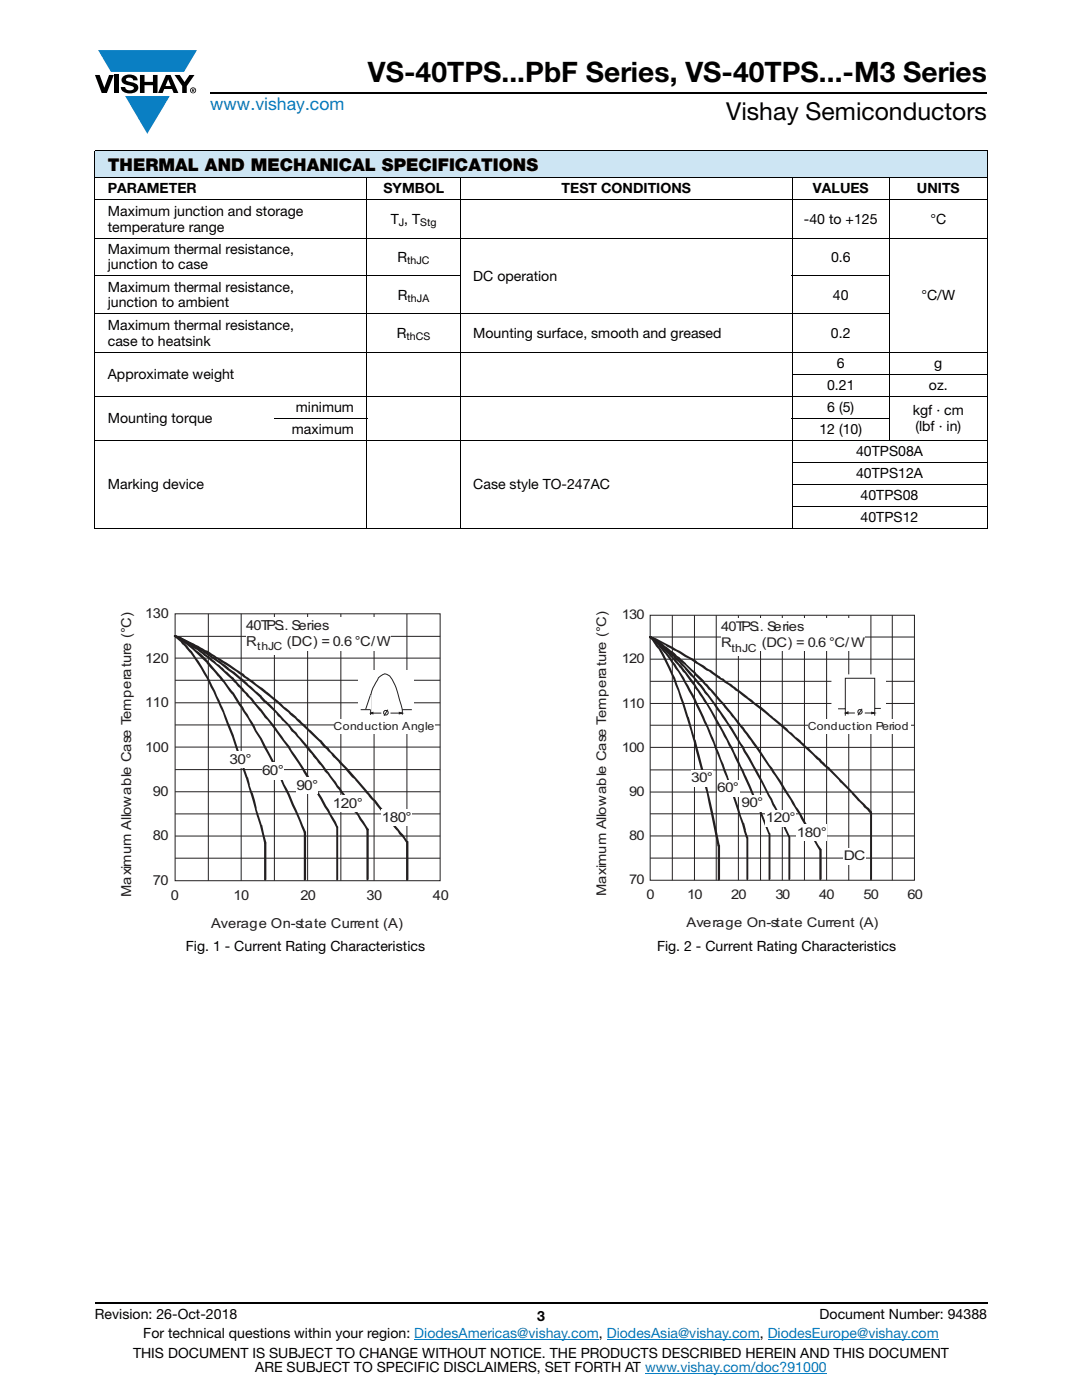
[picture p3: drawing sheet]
<svg xmlns="http://www.w3.org/2000/svg" width="216mm" height="279mm" viewBox="0 0 216 279" stroke-linecap="round" stroke-linejoin="round" font-family="sans-serif">
<g fill="#0a7fc3">
<path d="M19.6 10h19.7l-2.6 4.3h-1.1h-13.5z"/>
<path d="M25 19.2h8.9l-4.5 7.5z"/>
</g>
<g fill="#000">
<path d="M18.9 15h1l.9 2.5 1-2.5h.9l-1.4 3.6h-1zM22.9 15h.9v3.6h-.9zM24.6 15.3a2.1 2.1 0 0 1 2.8 .3l.1 .4h-.9a.79 .79 0 0 0-.7-.5 .79 .79 0 0 0-.8 .4l.3 .3 1 .2a1.08 1.08 0 0 1 1.2 1 1.08 1.08 0 0 1-1.1 1.2 1.73 1.73 0 0 1-2.4-1.2h.9a.96 .96 0 0 0 .8 .6 .96 .96 0 0 0 .9-.4 1.31 1.31 0 0 0-1.2-.6 1.03 1.03 0 0 1-1.1-.6 1.03 1.03 0 0 1 .2-1.1zM27.9 15h.9v1.3h1.7v-1.3h.9v3.6h-.9v-1.6h-1.7v1.6h-.9zM34.8 15h1.1l.9 1.4 1-1.4h1l-1.5 2.2v1.4h-.9v-1.4z"/>
<path d="M33.6 15.9l.5 1.3h-1.1zM33.1 15l-1.6 3.6h1l.3-.8h1.5l.3 .8h1l-1.6-3.6z"/>
<path d="M38.4 17.8h.2v.2h-.2zM38.3 17.7v.7h.1v-.3l.4 .3-.2-.3 .2-.2-.1-.2z"/>
<path d="M38.1 18a.46 .46 0 0 1 .9 0 .46 .46 0 0 1-.9 0zM37.9 18a.6 .6 0 0 0 1.2 0 .6 .6 0 0 0-1.2 0z"/>
</g>
<path d="M42 18.6h155M18.9 260h178.1" fill="none" stroke="#000" stroke-width=".36"/>
<path d="M82.7 267.3h36.8M121.1 267.3h30.5M128.7 274h36.3M153.2 267.3h34.1" fill="none" stroke="#067ec4" stroke-width=".2"/>
<path d="M18.9 30h178.1v5.5h-178.1z" fill="#cde5f3"/>
<g fill="none" stroke="#000" stroke-width=".2">
<path d="M18.9 30h178.1M18.9 35.5h178.1M18.9 39.9h178.1M18.9 30.1v75.3M73.2 35.4v70.2M91.9 35.4v70.2M158.1 35.4v70.2M177.5 35.4v52.6M197 30.1v75.3M18.9 47.5h178.1M18.9 55.1h73M158 55.1h19.6"/>
<path d="M18.9 62.7h158.7M18.9 70.3h178.1M18.9 79.1h178.1M158 74.7h39M18.9 87.9h178.1M54.7 83.5h18.6M158 83.5h19.6M158 92.3h39M158 96.7h39M18.9 105.5h178.1M158 101.1h39"/>
</g>
<path d="M23.8 121.1h65.8v64.9h-65.8z" fill="#fff"/>
<g fill="none" stroke="#231f20" stroke-width=".2">
<path d="M34.9 127h52.9M34.9 131.3h52.9M34.9 135.8h52.9M34.9 122.5h52.9v53.3h-52.9zM41.6 122.5v53.3M48.1 122.5v53.3M54.8 122.5v53.3M61.4 122.5v53.3M68 122.5v53.3M74.6 122.5v53.3M81.2 122.5v53.3M34.9 140.3h52.9"/>
<path d="M34.9 144.7h52.9M34.9 149.1h52.9M34.9 153.6h52.9M34.9 158h52.9M34.9 162.4h52.9M34.9 166.9h52.9M34.9 171.3h52.9"/>
</g>
<g fill="#231f20">
<path d="M34.7 126.8h.3l.6 .2a74.1 74.1 0 0 1 11.3 6.4l1.6 1 .3 .4 1.5 1 4.7 3.6 1.7 1.7v-.1l2.5 2.1 5.1 4.8 .8 1 .5 .4 .4 .6 3.4 3.5 5 5.8 .5 .5 5.6 6.9 .9 1.3-.1 .2-.2 .1-.1-.1-2.8-3.5-.4-.7-.5-.5-2.7-3.5v.1l-1.5-1.6-2.2-2.7-.6-.5-1.2-1.5-5.7-6a111.3 111.3 0 0 0-18.9-15.4l-4.1-2.6-5.7-2.6z"/>
<path d="M34.7 126.8h.3l.9 .3 2.8 1.4 2.9 1.8 .7 .7 .6 .2 .3 .4 1.6 1 3.7 2.9 4.6 4.3a163.1 163.1 0 0 1 10.1 11.3l6.4 8.4 4 6-.1 .2-.2 .1-.2-.2-3.8-5.7-2.2-2.9-1.8-2.6-.6-.5-.3-.7-2.4-3-3.2-3.8 .1 .1-.6-.4-.9-1.3 .1 .1-2-1.9-.3-.5-2.5-2.3-.8-.9a70.8 70.8 0 0 0-14.4-10.9l-2.8-1.3z"/>
<path d="M34.7 126.8h.1a13 13 0 0 1 4.3 2.3l1 .6 1.5 1.2 3.6 3.1a87.8 87.8 0 0 1 8.9 10 154.6 154.6 0 0 1 13.4 21l-.2 .3-.2-.1a151.1 151.1 0 0 0-13.9-21.7l-.5-.4-2.7-3.5-3.6-3.9a75.5 75.5 0 0 0-8.9-7.2l-2.3-1.2-.4-.2z"/>
<path d="M34.7 126.8h.3l.5 .2 2.8 1.9a50.9 50.9 0 0 1 7.9 8.9 127.9 127.9 0 0 1 8 13.4l3.6 7.3 3.2 7.4a.22 .22 0 0 1-.1 .3 .22 .22 0 0 1-.3 0l-.4-1.1a147.4 147.4 0 0 0-13.9-26.6l-1.8-2.4-3.2-3.8a28.2 28.2 0 0 0-6.6-5.3z"/>
<path d="M34.7 126.8h.1a3.9 3.9 0 0 1 2 1.6 34.2 34.2 0 0 1 5.6 8.5l1.5 3 2.8 6.9 2.8 8.3 .3 1.5a19.9 19.9 0 0 1 1.4 4.8l1.1 3.2 .9 3.6a.23 .23 0 0 1-.3 .3 .23 .23 0 0 1-.2-.3l-.8-3.5-3.4-11a107.2 107.2 0 0 0-5-13.6l-.5-1a46.4 46.4 0 0 0-5.1-8.9l-1.7-2-1.5-1.1z"/>
</g>
<g fill="#fff">
<path d="M45.8 149.9h4.4v3.4h-4.4z"/>
<path d="M52.3 152.1h4.4v3.5h-4.4z"/>
<path d="M59.2 155.2h4.3v3.3h-4.3z"/>
<path d="M66.4 158.8h6v3.3h-6z"/>
<path d="M76.2 161.4h6v3.4h-6z"/>
<path d="M66.6 143.5h20.1v2.9h-20.1z"/>
<path d="M49.1 123.2h28.8v6.6h-28.8z"/>
<path d="M51.3 127.7h5.2v2.9h-5.2z"/>
</g>
<g fill="#231f20">
<path d="M52.8 168.1l.4 .1v7.3l-.3 .3-.2-.2z"/>
<path d="M60.7 165.9l.4 .2v9.4l-.3 .3-.2-.2z"/>
<path d="M67.1 164.9h.2l.2 .1v10.5l-.2 .3-.2-.2z"/>
<path d="M73.2 165.3l.4 .2v10l-.3 .2-.2-.2z"/>
<path d="M81.1 167.8l.4 .1v7.6l-.2 .3-.3-.2z"/>
</g>
<path d="M71.6 133.9h11v9.6h-11z" fill="#fff"/>
<path d="M74 138.6v4.1M74 142.3h2.1M77.9 142.3h1.8M80.3 141.6v1" fill="none" stroke="#231f20" stroke-width=".2"/>
<circle cx="77" cy="142.2" r=".47" fill="#fff"/>
<g fill="none" stroke="#231f20" stroke-width=".2">
<path d="M77.4 141.6l-.8 1.2"/>
<circle cx="77" cy="142.2" r=".47"/>
</g>
<path d="M74 142.3l.4-.1v.3z" fill="#231f20"/>
<path d="M74 142.3l.4-.1v.3z" fill="none" stroke="#231f20" stroke-width=".2"/>
<path d="M79.7 142.2l.6 .1-.6 .2z" fill="#231f20"/>
<path d="M73 141.6l.2-.9a21 21 0 0 1 2.2-5.1 1.55 1.55 0 0 1 1.6-1.1 1.55 1.55 0 0 1 1.4 1.3 28.3 28.3 0 0 1 1.9 5.8M79.7 142.2l.6 .1-.6 .2z" fill="none" stroke="#231f20" stroke-width=".2"/>
<path d="M71.8 138.9h2.1v2.7h-2.1z" fill="#fff"/>
<path d="M71.8 138.9h2.1v2.7h-2.1z" fill="none" stroke="#fff" stroke-width=".2"/>
<path d="M73 141.6l.9-2.8" fill="none" stroke="#fff" stroke-width=".2" stroke-dasharray="21.9 7.3" stroke-linecap="butt"/>
<path d="M73 141.6l.9-2.8" fill="none" stroke="#231f20" stroke-width=".2" stroke-dasharray="21.9 7.3" stroke-linecap="butt"/>
<path d="M72 141.6h2M80.3 141.6h1.9" fill="none" stroke="#231f20" stroke-width=".2"/>
<path d="M118.7 121.3h65.5v64.5h-65.5z" fill="#fff"/>
<g fill="#231f20">
<path d="M143.2 168.7l.3-.1 .2 .1v6.8l-.2 .2-.3-.1z"/>
<path d="M148.9 167.1l.3-.1 .1 .1v8.3l-.1 .3-.3-.2z"/>
<path d="M153.4 166.2l.3 .2v9l-.2 .3-.1-.2z"/>
<path d="M157.3 166.9l.2-.1 .2 .2v8.4l-.2 .3-.2-.2z"/>
<path d="M163.6 169.3l.3 .2v5.9l-.2 .3-.2-.2z"/>
</g>
<g fill="none" stroke="#231f20" stroke-width=".2">
<path d="M129.7 122.8h52.8v52.9h-52.8zM129.7 136h52.8M129.7 131.6h52.8M129.7 127.1h52.8M134.2 122.8v52.9M138.6 122.8v52.9M142.9 122.8v52.9M147.3 122.8v52.9M151.8 122.8v52.9M156.1 122.8v52.9M160.5 122.8v52.9M164.9 122.8v52.9"/>
<path d="M169.4 122.8v52.9M173.8 122.8v52.9M178 122.8v52.9M129.7 158.1h52.8M129.7 153.7h52.8M129.7 149.2h52.8M129.7 144.7h52.8M129.7 140.4h52.8M129.7 171.3h52.8M129.7 166.8h52.8M129.7 162.4h52.8"/>
</g>
<g fill="#231f20">
<path d="M129.6 127h.1a21.7 21.7 0 0 1 5.4 2.6l3.6 2.1 3.5 2.3 1.3 .9 .3 .4 .6 .1 6.5 5.1 1 .6 5.3 4.4 .3 .5 .5 .3 .8 .9 1 .7 3.1 2.9 .9 .7 .8 1 .9 .7 6.1 6.5 1.9 1.6 .4 .7v.3h-.4l-3.5-3.8-4.8-4.9-6.8-6.3a160.9 160.9 0 0 0-19.1-14.7l-6.6-3.9-2.6-1.3-.6-.1z"/>
<path d="M129.5 127.1l.3-.1a1.92 1.92 0 0 1 1.4 .9l-.1-.1 .5 .2 2.6 2 4.5 4 .4 .6 1.4 1.2 .4 .6 .4 .3 3.5 4.1a98.1 98.1 0 0 1 6.7 8.6l4.4 6.5 2.9 5.1 .8 1 3.7 6.6 .6 .8-.1 .3h-.2a247.5 247.5 0 0 0-10.3-16.8l-5.3-7.5-6.1-7.4-.5-.4-1.3-1.5 .1 .1-3.5-3.5-2.7-2.3-2.6-2-1.8-1.1z"/>
<path d="M129.5 127.1l.3-.1 1 .5 4.3 3.7a75.8 75.8 0 0 1 10.2 12.9l3.1 4.9 5.7 10.5 3.5 7.3-.1 .3h-.3a176.3 176.3 0 0 0-13.1-24l-3.1-4.4-4.3-5.2-2.2-2.3-3.1-2.7-1.8-1.2z"/>
<path d="M129.5 127.1a1.71 1.71 0 0 1 1.7 .9h-.1l1 .7 2.7 2.8 1.7 2.1a75.9 75.9 0 0 1 6.2 9.2l3.5 6.4 2.2 4.6 3.5 8 1.8 4.4-.3 .3-.1-.1-1.8-4.4a148.4 148.4 0 0 0-11.4-22.7l-3.5-5-.5-.4-2.1-2.7-2.6-2.5-1.8-1.4z"/>
<path d="M129.5 127.1l.1-.1a6.4 6.4 0 0 1 2.9 2.6 46.6 46.6 0 0 1 6.6 10.6l2.2 4.8 3.1 7.7 3.5 10.2 .6 1.3 .7 2.9v.2l-.1 .1-.2-.2-3.1-9.4a130 130 0 0 0-9.7-22.3l-.8-1.4-2.7-3.8-1.2-1.4-1.3-1.2-.6-.4z"/>
<path d="M129.5 127.1l.1-.1a1.63 1.63 0 0 1 1.2 1 21.6 21.6 0 0 1 3.4 6.4 65 65 0 0 1 3.2 8.7 218.2 218.2 0 0 1 6.2 25.6 .23 .23 0 0 1-.2 .3 .23 .23 0 0 1-.3-.3l-2.1-10.4-2.7-10.6-1.3-4.5a56.2 56.2 0 0 0-4.6-11.9l-1.1-1.9z"/>
</g>
<g fill="#fff">
<path d="M168.4 169.2h4.4v3.4h-4.4z"/>
<path d="M137.9 153.7h4.3v3.2h-4.3z"/>
<path d="M143.1 155.7h4.4v3.4h-4.4z"/>
<path d="M147.9 158.6h4.5v3.4h-4.5z"/>
<path d="M152.8 161.7h6v3.3h-6z"/>
<path d="M159 164.5h6v3.3h-6z"/>
<path d="M161.2 143.7h20.4v2.8h-20.4z"/>
<path d="M143.9 123.4h28.7v6.6h-28.7z"/>
<path d="M146 128h5.1v2.9h-5.1z"/>
</g>
<path d="M173.6 162h.3l.1 .1v13.3l-.1 .3-.3-.2z" fill="#231f20"/>
<path d="M166 134.7h10.7v9h-10.7z" fill="#fff"/>
<path d="M166 134.7h10.7v9h-10.7z" fill="none" stroke="#fff" stroke-width=".2"/>
<path d="M168.7 142.3h1.9M172.6 142.3h1.9" fill="none" stroke="#231f20" stroke-width=".2"/>
<circle cx="171.6" cy="142.1" r=".45" fill="#fff"/>
<g fill="none" stroke="#231f20" stroke-width=".2">
<path d="M172 141.5l-.8 1.3"/>
<circle cx="171.6" cy="142.1" r=".45"/>
</g>
<path d="M168.7 142.3l.5-.2v.3z" fill="#231f20"/>
<path d="M168.7 142.3l.5-.2v.3z" fill="none" stroke="#231f20" stroke-width=".2"/>
<path d="M173.9 142.1l.6 .2-.6 .1z" fill="#231f20"/>
<path d="M168.7 141.5v1.3M173.9 142.1l.6 .2-.6 .1zM174.5 141.4v1.4M175.8 141.4h-1.3v-6h-5.8v6.1h-1.5" fill="none" stroke="#231f20" stroke-width=".2"/>
<text font-size="5.6" x="73.4" y="16.4">VS-40TPS...PbF Series, VS-40TPS...-M3 Series</text>
<text font-size="4.9" x="144.9" y="24">Vishay Semiconductors</text>
<text font-size="3.5" fill="#067ec4" x="42" y="21.9">www.vishay.com</text>
<text font-size="3.5" x="21.5" y="34.1">THERMAL AND MECHANICAL SPECIFICATIONS</text>
<g font-size="2.8">
<text x="21.5" y="38.6">PARAMETER</text>
<text x="76.5" y="38.6">SYMBOL</text>
<text x="112.1" y="38.6">TEST CONDITIONS</text>
<text x="162.2" y="38.6">VALUES</text>
<text x="183" y="38.6">UNITS</text>
<text x="21.5" y="43">Maximum junction and storage</text>
<text x="21.5" y="46.2">temperature range</text>
<text x="78" y="44.6">T , T</text>
<text x="160.4" y="44.6">-40 to +125</text>
<text x="185.6" y="44.6">°C</text>
<text x="21.5" y="50.6">Maximum thermal resistance,</text>
<text x="21.5" y="53.8">junction to case</text>
<text x="79.3" y="52.2">R</text>
<text x="165.8" y="52.2">0.6</text>
<text x="21.5" y="58.2">Maximum thermal resistance,</text>
<text x="79.4" y="59.8">R</text>
<text x="94.4" y="56">DC operation</text>
<text x="166.2" y="59.8">40</text>
<text x="183.9" y="59.8">°C/W</text>
<text x="21.5" y="61.4">junction to ambient</text>
<text x="21.5" y="65.8">Maximum thermal resistance,</text>
<text x="21.5" y="69">case to heatsink</text>
<text x="79.2" y="67.4">R</text>
<text x="94.4" y="67.4">Mounting surface, smooth and greased</text>
<text x="165.8" y="67.4">0.2</text>
<text x="21.5" y="75.6">Approximate weight</text>
<text x="165" y="77.8">0.21</text>
<text x="167" y="73.4">6</text>
<text x="185.4" y="77.8">oz.</text>
<text x="186.4" y="73.4">g</text>
<text x="59" y="82.2">minimum</text>
<text x="165.1" y="82.2">6 (5)</text>
<text x="182.1" y="82.8">kgf · cm</text>
<text x="21.5" y="84.4">Mounting torque</text>
<text x="58.3" y="86.6">maximum</text>
<text x="163.5" y="86.6">12 (10)</text>
<text x="182.6" y="86">(lbf · in)</text>
<text x="170.8" y="91">40TPS08A</text>
<text x="170.8" y="95.4">40TPS12A</text>
<text x="21.5" y="97.6">Marking device</text>
<text x="94.4" y="97.6">Case style TO-247AC</text>
<text x="171.7" y="99.8">40TPS08</text>
<text x="171.7" y="104.2">40TPS12</text>
<text x="37.1" y="189.7">Fig. 1 - Current Rating Characteristics</text>
<text x="131.1" y="189.7">Fig. 2 - Current Rating Characteristics</text>
<text x="18.9" y="263.3">Revision: 26-Oct-2018</text>
<text x="107.2" y="263.6">3</text>
<text x="163.6" y="263.3">Document Number: 94388</text>
<text x="28.6" y="267.1">For technical questions within your region: DiodesAmericas@vishay.com, DiodesAsia@vishay.com, DiodesEurope@vishay.com</text>
<text x="26.5" y="271">THIS DOCUMENT IS SUBJECT TO CHANGE WITHOUT NOTICE. THE PRODUCTS DESCRIBED HEREIN AND THIS DOCUMENT</text>
<text x="50.9" y="273.8">ARE SUBJECT TO SPECIFIC DISCLAIMERS, SET FORTH AT www.vishay.com/doc?91000</text>
</g>
<g font-size="2.7" fill="#231f20">
<text x="29" y="123.4">130</text>
<text x="49.1" y="125.7">40TPS.. Series</text>
<text x="124.1" y="123.6">130</text>
<text x="143.9" y="125.8">40TPS.. Series</text>
<text x="49.1" y="129">R</text>
<text x="57.2" y="129">(DC) = 0.6 °C/W</text>
<text x="143.9" y="129.1">R</text>
<text x="152" y="129.1">(DC) = 0.6 °C/W</text>
<text x="29" y="132.3">120</text>
<text x="124.1" y="132.4">120</text>
<text x="29" y="141.1">110</text>
<text x="124.1" y="141.2">110</text>
<text x="124.1" y="150">100</text>
<text x="29" y="150">100</text>
<text x="45.8" y="152.5">30°</text>
<text x="52.3" y="154.7">60°</text>
<text x="30.5" y="158.9">90</text>
<text x="59.2" y="157.7">90°</text>
<text x="66.4" y="161.3">120°</text>
<text x="125.5" y="158.9">90</text>
<text x="137.9" y="156.2">30°</text>
<text x="143.1" y="158.1">60°</text>
<text x="147.9" y="161">90°</text>
<text x="30.5" y="167.7">80</text>
<text x="76.2" y="164">180°</text>
<text x="125.5" y="167.7">80</text>
<text x="152.8" y="164.1">120°</text>
<text x="159" y="167">180°</text>
<text x="168.4" y="171.6">DC</text>
<text x="26.2" y="179" transform="rotate(-90 26.2 179)">Maximum Allowable Case Temperature (°C)</text>
<text x="30.5" y="176.6">70</text>
<text x="34.1" y="179.6">0</text>
<text x="46.6" y="179.6">10</text>
<text x="59.9" y="179.6">20</text>
<text x="73.1" y="179.6">30</text>
<text x="86.4" y="179.6">40</text>
<text x="121" y="178.9" transform="rotate(-90 121 178.9)">Maximum Allowable Case Temperature (°C)</text>
<text x="125.5" y="176.5">70</text>
<text x="129" y="179.5">0</text>
<text x="137.1" y="179.5">10</text>
<text x="145.9" y="179.5">20</text>
<text x="154.7" y="179.5">30</text>
<text x="163.5" y="179.5">40</text>
<text x="172.3" y="179.5">50</text>
<text x="181.1" y="179.5">60</text>
<text x="42.1" y="185.1">Average On-state Current (A)</text>
<text x="137" y="185">Average On-state Current (A)</text>
</g>
<g font-size="2.2" fill="#231f20">
<text x="51.3" y="129.7">thJC</text>
<text x="146" y="130.1">thJC</text>
<text x="66.6" y="145.6">Conduction Angle</text>
<text x="161.2" y="145.7">Conduction Period</text>
</g>
<g font-size="2.1">
<text x="79.6" y="45.1">J</text>
<text x="83.9" y="45.1">Stg</text>
<text x="81.3" y="52.7">thJC</text>
<text x="81.3" y="60.3">thJA</text>
<text x="81.1" y="67.9">thCS</text>
</g>
</svg>
